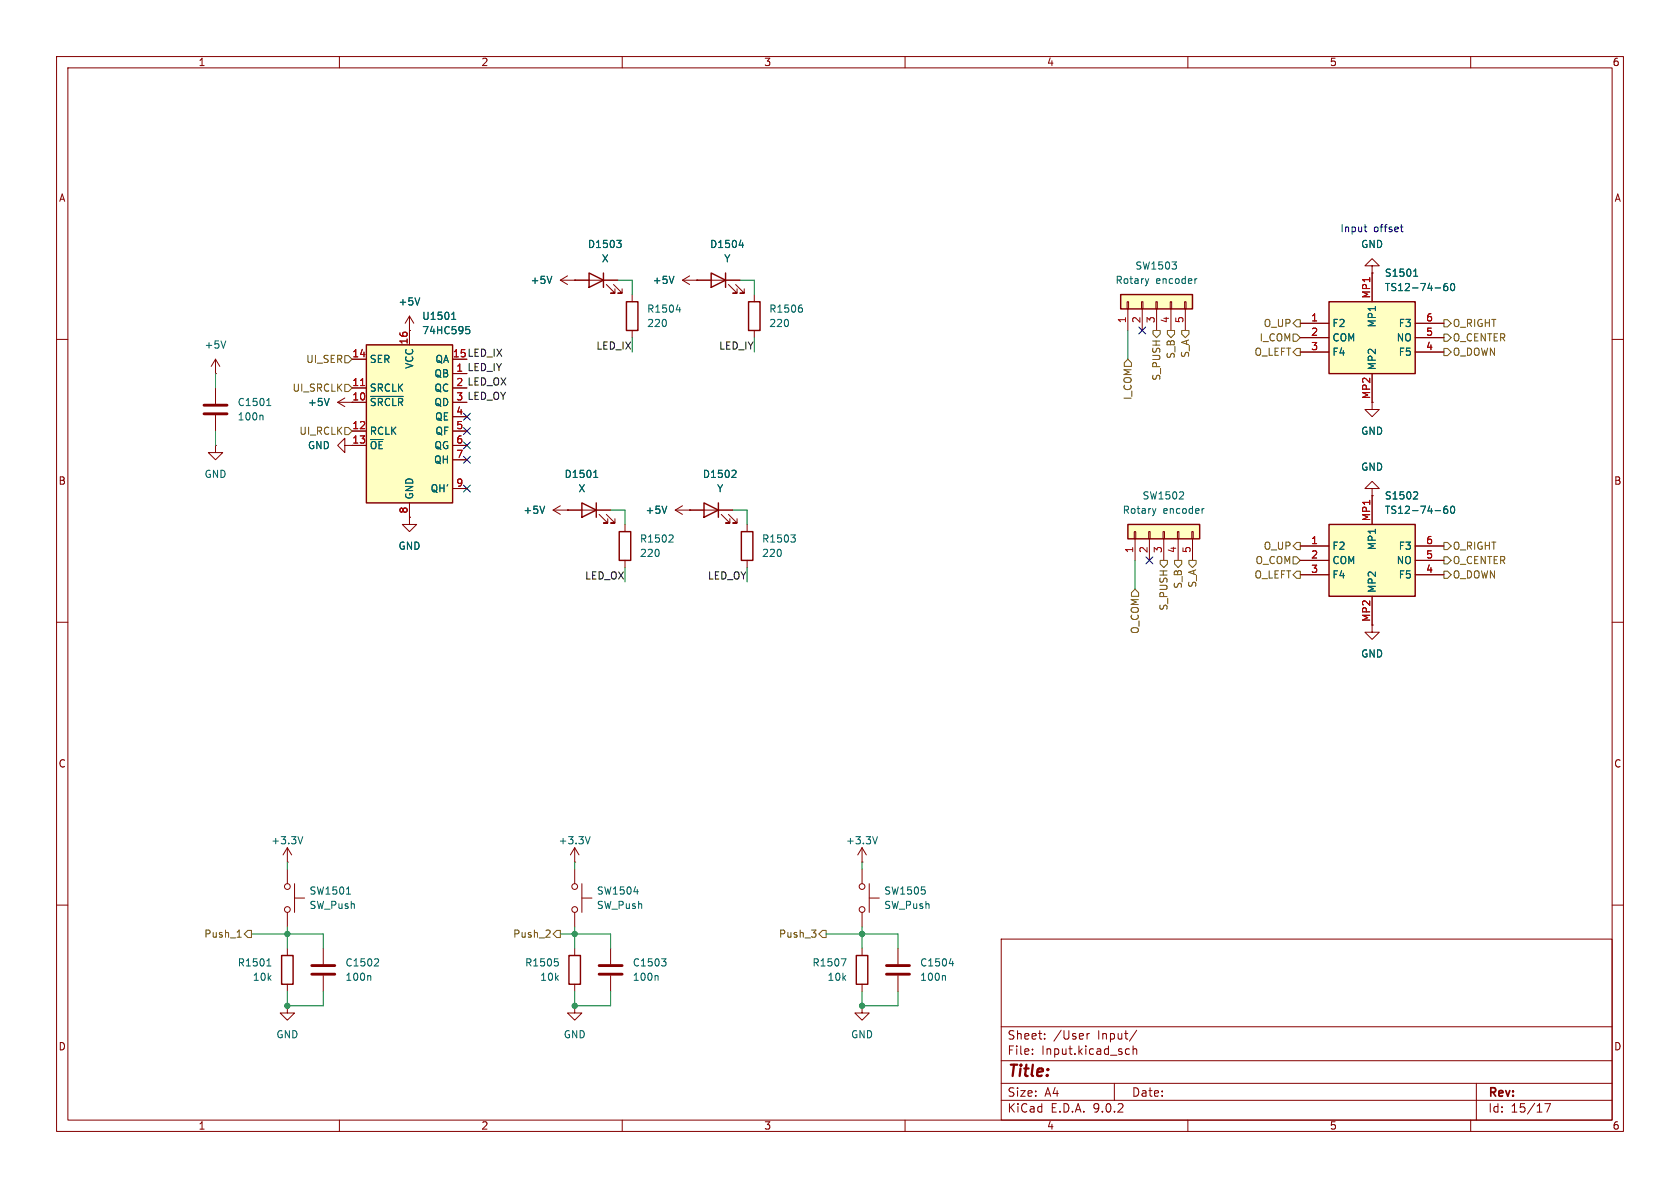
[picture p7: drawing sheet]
<svg xmlns="http://www.w3.org/2000/svg" width="297mm" height="210mm" viewBox="0 0 297 210" stroke-linecap="round" stroke-linejoin="round" font-family="sans-serif">
<g fill="none" stroke="#840000" stroke-width=".18">
<path d="M10 10h277v190h-277zM12 12h273v186h-273zM60 10v2M110 10v2M160 10v2M210 10v2M260 10v2M101.6 49.5h7.6M107.2 50.3l1.5 1.5h-.8h.8v-.7M108.5 50.3l1.5 1.5h-.8h.8v-.7M242.6 47h1.2l-1.2-1.3-1.3 1.3h1.3v1.3M242.6 48.3h.1"/>
<path d="M10 60h2M285 60h2M72.4 91.4v1.3h1.3l-1.3 1.3-1.3-1.3h1.3M72.4 91.4h.1M121.9 90.2h7.6M127.5 90.9l1.5 1.6h-.7h.7v-.8M128.8 90.9l1.5 1.6h-.8h.8v-.8M132.1 92.7v1.3M132.1 99.1v1.2M10 110h2M285 110h2M101.6 152.4h.1"/>
<path d="M101.6 149.9l-.8 1.2M101.6 149.9l.8 1.2M101.6 149.9v2.5M101.6 153.7v2.5M102.9 158.8h1.7M102.9 156.2v5.1M10 160h2M101.6 177.8v1.3h1.3l-1.3 1.2-1.3-1.2h1.3M101.6 177.8h.1M101.6 161.3v2.5M107.9 167.6v2.8M107.9 172.5v2.8"/>
<path d="M177 166h108v32h-108zM285 160h2M60 198v2M110 198v2M160 198v2M177 194.5h108M177 191.5h108M177 187.5h108M177 181.5h108M182.5 186.3v.1M182.5 185.5v.1M184.7 183.6v.1"/>
<path d="M184.7 182.8v.1M192.2 182.7v1M192.6 182.7l-.3 .1-.1 .2M197 191.5v3M199.1 186.3h.6M199.1 185.5h.6M200.3 185.5l.2-.1 .4 .1 .1 .9M200.3 184.9v1.5M201 182.1l-1.3 2M210 198v2M260 198v2M261 191.5v6.5"/>
<path d="M273.1 195.1h1l-.6 1.5"/>
<circle cx="101.6" cy="156.7" r=".51"/>
<circle cx="101.6" cy="160.8" r=".51"/>
</g>
<path d="M105.9 170.7h4.1M105.9 172.2h4.1" fill="none" stroke="#840000" stroke-width=".51"/>
<path d="M109 42.5h.8l-.4 .5M109.6 43l.2 .2v.3l-.2 .3M129.9 83.1l.2 .3v.3l-.8 .7h.8M139.8 94.6h.8l-.4 .4M140.4 95l.2 .3v.3l-.2 .2M104.3 147.9l-.4 1.3M112.1 157.6h.7M116.2 172.5l.1 .1v.7M117 169.5h.7l-.4 .5M117.5 170l.2 .2v.3l-.2 .3" fill="none" stroke="#006464" stroke-width=".18"/>
<path d="M104.1 48.3l2.6 1.2-2.6 1.3zM106.7 48.3v2.5M124.5 88.9l2.5 1.3-2.5 1.2zM127 88.9v2.5M131.1 94h2v5.1h-2z" fill="none" stroke="#840000" stroke-width=".25"/>
<path d="M234.9 53.3h15.3v12.7h-15.3z" fill="#ffffc2"/>
<path d="M110.7 53.3h2.1v5.1h-2.1zM125.7 48.3l2.6 1.2-2.6 1.3zM128.3 48.3v2.5M132.3 53.3h2.1v5.1h-2.1zM234.9 53.3h15.3v12.7h-15.3zM102.9 88.9l2.5 1.3-2.5 1.2zM105.4 88.9v2.5M109.5 94h2v5.1h-2zM49.8 168.9h2v5.1h-2zM100.6 168.9h2v5.1h-2zM151.4 168.9h2v5.1h-2z" fill="none" stroke="#840000" stroke-width=".25"/>
<g fill="none" stroke="#840000" stroke-width=".18">
<path d="M99.1 49.5h2.5M99.1 49.5l1.2 .8M100.3 48.8l-1.2 .7M101.6 49.5h.1M111.8 52.1v1.2M111.8 58.4v1.3M120.6 49.5l1.3 .8M120.6 49.5h10.2M121.9 48.8l-1.3 .7M123.2 49.5h.1M128.8 50.3l1.5 1.5h-.8h.8v-.7M130 50.3l1.6 1.5h-.8h.8v-.7"/>
<path d="M133.3 52.1v1.2M133.3 58.4v1.3M229.9 57.2h5M229.9 59.7h5M242.6 48.3v5M250.2 57.2h5.1M250.2 59.7h5.1M61 78.7v-1.2l-1.3 1.2 1.3 1.3v-1.3h1.2M229.9 62.2h5M242.6 66v5.1M250.2 62.2h5.1M97.8 90.2l1.3 .7"/>
<path d="M97.8 90.2h10.1M99.1 89.4l-1.3 .8M100.3 90.2h.1M105.9 90.9l1.5 1.6h-.7h.7v-.8M107.2 90.9l1.5 1.6h-.8h.8v-.8M110.5 92.7v1.3M110.5 99.1v1.2M119.4 90.2h2.5M119.4 90.2l1.2 .7M120.6 89.4l-1.2 .8M121.9 90.2h.1M152.4 152.4h.1"/>
<path d="M152.4 149.9v2.5M152.4 153.7v2.5M152.4 149.9l-.8 1.2M152.4 149.9l.8 1.2M153.7 158.8h1.7M153.7 156.2v5.1M50.8 177.8v1.3h1.3l-1.3 1.2-1.3-1.2h1.3M50.8 177.8h.1M50.8 167.6v1.3M50.8 174v1.3M57.1 167.6v2.8M57.1 172.5v2.8"/>
<path d="M101.6 167.6v1.3M101.6 174v1.3M152.4 177.8v1.3h1.3l-1.3 1.2-1.3-1.2h1.3M152.4 177.8h.1M152.4 161.3v2.5M152.4 167.6v1.3M152.4 174v1.3M158.7 167.6v2.8M158.7 172.5v2.8"/>
<circle cx="152.4" cy="156.7" r=".51"/>
<circle cx="152.4" cy="160.8" r=".51"/>
</g>
<g fill="none" stroke="#006464" stroke-width=".18">
<path d="M97.6 48.8l-.5 1.3M119.1 48.8l-.4 1.3M119.6 54.8h.7M120.2 54.3v.9M130.7 43.3h.8M131.3 42.9v.9M141.5 53.9h.2M141.6 54.4l.3 .2v.3l-.3 .3M249.9 48.8h.7M250 47.9l.3-.3v1.2M253.7 50.9h1M255.8 50.1l-.3 .1a.86 .86 0 0 0 0 1.2l.4-.1 .1-.5-.3-.2-.4 .1-.1 .1"/>
<path d="M256.6 50.2l.1-.1a.68 .68 0 0 1 .5 .6 .68 .68 0 0 1-.5 .7 .84 .84 0 0 1-.1-1.2zM96.3 89.5l-.4 1.2M105 84.4h.7M105.1 83.4l.2-.3v1.3M117.9 89.5l-.4 1.2M118.8 94.6l.2 .2-.1 .3-.7 .7h.8M155.1 147.9l-.4 1.3M163.5 157.4v.5M47.2 170.8h.7M47.3 169.8l.2-.3v1.3M65.4 172.5l.1 .1v.7M66.7 169.5l.2 .2v.3l-.7 .8h.7"/>
<path d="M98 169.5h.6M98.5 170l.2 .2v.3l-.2 .3M148.7 169.5h.9l-.6 1.3M167 172.5l.1 .1v.7M167.8 170.3h.8M168.4 169.9v.9"/>
</g>
<path d="M55.1 170.7h4.1M55.1 172.2h4.1M156.7 170.7h4.1M156.7 172.2h4.1" fill="none" stroke="#840000" stroke-width=".51"/>
<path d="M64.8 61h15.2v27.9h-15.2z" fill="#ffffc2"/>
<path d="M64.8 61h15.2v27.9h-15.2z" fill="none" stroke="#840000" stroke-width=".25"/>
<g fill="none" stroke="#840000" stroke-width=".18">
<path d="M72.4 58.4h.1M72.4 55.9v5.1M72.4 55.9l-.8 1.3M72.4 55.9l.8 1.3M38.1 78.7v1.3h1.3l-1.3 1.3-1.3-1.3h1.3M38.1 78.7h.1M59.7 71.1h5.1M59.7 71.1l1.3 .8M61 70.4l-1.3 .7M62.2 63.5h2.6M62.2 68.6h2.6M62.2 76.2h2.6"/>
<path d="M62.2 78.7h2.6M80 71.1h2.5M80 76.2h2.5M80 78.7h2.5M80 66h2.5M80 73.7h2.5M72.4 88.9v2.5M80 81.3h2.5M80 86.4h2.5M50.8 152.4h.1M50.8 149.9v2.5M50.8 153.7v2.5"/>
<path d="M50.8 149.9l-.8 1.2M50.8 149.9l.8 1.2M52.1 158.8h1.7M52.1 156.2v5.1M50.8 161.3v2.5"/>
<circle cx="50.8" cy="156.7" r=".51"/>
<circle cx="50.8" cy="160.8" r=".51"/>
</g>
<path d="M63.7 68.2h.8" fill="none" stroke="#a90000" stroke-width=".18"/>
<path d="M74.2 52.6l-.4 1.3M79.8 56.5h.8M80 55.5l.2-.3v1.3M82.4 57.7h.6M82.5 58.2h.3l.3 .3-.2 .4-.4 .1M58.2 70.4l-.4 1.3M65.5 70.1h5.8M53.5 147.9l-.4 1.3M61.3 158.1h.7" fill="none" stroke="#006464" stroke-width=".18"/>
<path d="M198.1 52.1h12.7v2.5h-12.7z" fill="#ffffc2"/>
<path d="M198.1 52.1h12.7v2.5h-12.7z" fill="none" stroke="#840000" stroke-width=".25"/>
<g fill="none" stroke="#840000" stroke-width=".18">
<path d="M199.3 53.3h.2v1.3h-.2zM199.4 54.6v3.8M201.8 53.3h.3v1.3h-.3zM201.9 54.6v3.8M204.3 53.3h.3v1.3h-.3zM204.5 54.6v3.8M206.9 53.3h.2v1.3h-.2zM207 54.6v3.8M209.4 53.3h.3v1.3h-.3zM209.5 54.6v3.8M38.1 66h.1M38.1 63.5v2.5"/>
<path d="M38.1 68.6v2.8M38.1 73.4v2.8M38.1 63.5l-.8 1.3M38.1 63.5l.8 1.3M242.6 110.5v1.3h1.2l-1.2 1.2-1.3-1.2h1.3"/>
</g>
<path d="M203.1 49.3l-.3 .8M207.2 46.3h.8l-.4 .5M207.9 46.9v.5M211.6 49.3l-.3 .1M39.9 60.3l-.4 1.2M46.3 73.4l.2 .2v.6M47.2 71.7h.7M47.3 70.7l.2-.3v1.3" fill="none" stroke="#006464" stroke-width=".18"/>
<path d="M36.1 71.6h4M36.1 73.2h4" fill="none" stroke="#840000" stroke-width=".51"/>
<path d="M199.4 92.7h12.7v2.6h-12.7z" fill="#ffffc2"/>
<path d="M199.4 92.7h12.7v2.6h-12.7z" fill="none" stroke="#840000" stroke-width=".25"/>
<path d="M200.5 94h.3v1.3h-.3zM200.7 95.3v3.8M203.1 94h.2v1.3h-.2zM203.2 95.3v3.8M205.6 94h.3v1.3h-.3zM205.7 95.3v3.8M208.2 94h.2v1.3h-.2zM208.3 95.3v3.8M210.7 94h.2v1.3h-.2zM210.8 95.3v3.8" fill="none" stroke="#840000" stroke-width=".18"/>
<path d="M204.3 89.9l-.3 .8M208.5 88.2h.7M209.2 87.1v.4M212.9 89.9l-.3 .1" fill="none" stroke="#006464" stroke-width=".18"/>
<path d="M234.9 92.7h15.3v12.7h-15.3z" fill="#ffffc2"/>
<path d="M234.9 92.7h15.3v12.7h-15.3z" fill="none" stroke="#840000" stroke-width=".25"/>
<g fill="none" stroke="#840000" stroke-width=".18">
<path d="M72.4 58.4h.1M72.4 58.4v2.6M101.6 49.5h.1M101.6 49.5h2.5M106.7 49.5h2.5M123.2 49.5h.1M123.2 49.5h2.5M128.3 49.5h2.5M229.9 57.2h5M229.9 59.7h5M242.6 48.3h.1M242.6 48.3v5"/>
<path d="M250.2 57.2h5.1M250.2 59.7h5.1M62.2 63.5h2.6M62.2 68.6h2.6M62.2 71.1h2.6M62.2 76.2h2.6M62.2 78.7h2.6M80 71.1h2.5M80 76.2h2.5M80 78.7h2.5M80 66h2.5M80 73.7h2.5"/>
<path d="M229.9 62.2h5M242.6 66v6.4h1.2l-1.2 1.3-1.3-1.3h1.3M250.2 62.2h5.1M72.4 91.4h.1M72.4 88.9v2.5M80 81.3h2.5M80 86.4h2.5M100.3 90.2h.1M100.3 90.2h2.6M105.4 90.2h2.5M121.9 90.2h.1M121.9 90.2h2.6"/>
<path d="M127 90.2h2.5M229.9 96.5h5M229.9 99.1h5M242.6 86.4h1.2l-1.2-1.3-1.3 1.3h1.3v1.2M242.6 87.6h.1M242.6 87.6v5.1M250.2 96.5h5.1M250.2 99.1h5.1M229.9 101.6h5M242.6 105.4v5.1M250.2 101.6h5.1"/>
</g>
<g fill="none" stroke="#006464" stroke-width=".18">
<path d="M74.2 52.6l-.4 1.3M79.8 56.5h.8M80 55.5l.2-.3v1.3M82.4 57.7h.6M82.5 58.2h.3l.3 .3-.2 .4-.4 .1M97.6 48.8l-.5 1.3M109 42.5h.8l-.4 .5M109.6 43l.2 .2v.3l-.2 .3M119.1 48.8l-.4 1.3M130.7 43.3h.8M131.3 42.9v.9M249.9 48.8h.7"/>
<path d="M250 47.9l.3-.3v1.2M253.7 50.9h1M255.8 50.1l-.3 .1a.86 .86 0 0 0 0 1.2l.4-.1 .1-.5-.3-.2-.4 .1-.1 .1M256.6 50.2l.1-.1a.68 .68 0 0 1 .5 .6 .68 .68 0 0 1-.5 .7 .84 .84 0 0 1-.1-1.2zM58.2 70.4l-.4 1.3M65.5 70.1h5.8M96.3 89.5l-.4 1.2M105 84.4h.7M105.1 83.4l.2-.3v1.3M117.9 89.5l-.4 1.2M129.9 83.1l.2 .3v.3l-.8 .7h.8M250.1 86.9l.4 .1 .1 .3-.8 .9h.8"/>
<path d="M253.7 90.3h1M255.8 89.5h-.3a.86 .86 0 0 0 0 1.2l.4-.1 .1-.4-.3-.2h-.4l-.1 .2M256.6 89.5h.1a.68 .68 0 0 1 .5 .6 .68 .68 0 0 1-.5 .6 .84 .84 0 0 1-.1-1.2z"/>
</g>
<g fill="none" stroke="#725600" stroke-width=".18">
<path d="M203.8 58.4h1.3v.7l-.6 .6-.7-.6zM206.4 58.4h1.2v.7l-.6 .6-.6-.6zM208.9 58.4h1.3v.7l-.7 .6-.6-.6zM228.6 59.1h.6l.7 .6-.7 .6h-.6zM229.2 56.5h.7v1.3h-.7l-.6-.6zM255.3 59.1h.6l.6 .6-.6 .6h-.6zM255.3 56.5h.6l.6 .7-.6 .6h-.6zM61 75.6h.6l.6 .6-.6 .6h-.6zM61 62.9h.6l.6 .6-.6 .6h-.6zM61 67.9h.6l.6 .7-.6 .6h-.6zM199.4 63.5l.6 .6v.7h-1.2v-.7zM229.2 61.6h.7v1.3h-.7l-.6-.7z"/>
<path d="M255.3 61.6h.6l.6 .6-.6 .7h-.6zM205.1 99.1h1.3v.6l-.7 .6-.6-.6zM207.6 99.1h1.3v.6l-.6 .6-.7-.6zM210.2 99.1h1.3v.6l-.7 .6-.6-.6zM228.6 98.4h.6l.7 .7-.7 .6h-.6zM229.2 95.9h.7v1.3h-.7l-.6-.7zM255.3 95.9h.6l.6 .6-.6 .7h-.6zM255.3 98.4h.6l.6 .7-.6 .6h-.6zM200.7 104.1l.6 .7v.6h-1.3v-.6zM229.2 101h.7v1.2h-.7l-.6-.6zM255.3 101h.6l.6 .6-.6 .6h-.6zM41.9 165.7h.7"/>
<path d="M42.2 164.6l.1-.2v1.3M43.8 164.5h.6v1.2h-.6l-.6-.6zM97.1 164.5l.2 .2-.1 .3-.7 .7h.8M98.4 164.5h.7v1.2h-.7l-.6-.6zM143.5 164.4h.7l-.4 .5M144.1 165l.1 .1-.1 .5M145.4 164.5h.6v1.2h-.6l-.6-.6z"/>
</g>
<g fill="none" stroke="#009600" stroke-width=".18">
<path d="M109.2 49.5h2.6v2.6M111.8 59.7v2.5M130.8 49.5h2.5v2.6M133.3 59.7v2.5M199.4 58.4v5.1M38.1 66v2.6M38.1 76.2v2.5M107.9 90.2h2.6v2.5M129.5 90.2h2.6v2.5M200.7 99.1v5M110.5 100.3v2.6M132.1 100.3v2.6"/>
<path d="M50.8 152.4v1.3M101.6 152.4v1.3M152.4 152.4v1.3M44.4 165.1h12.7v2.5M50.8 175.3v2.5h6.3v-2.5M50.8 163.8v3.8M99.1 165.1h8.8v2.5M101.6 175.3v2.5h6.3v-2.5M101.6 163.8v3.8M146 165.1h12.7v2.5M152.4 175.3v2.5h6.3v-2.5M152.4 163.8v3.8"/>
</g>
<g fill="none" stroke="#000084" stroke-width=".18">
<path d="M201.3 57.8l1.2 1.2M202.5 57.8l-1.2 1.2M81.9 78.1l1.3 1.2M81.9 73.1l1.3 1.2M81.9 75.6l1.3 1.2M83.2 78.1l-1.3 1.2M83.2 73.1l-1.3 1.2M83.2 75.6l-1.3 1.2M81.9 80.7l1.3 1.2M81.9 85.8l1.3 1.2M83.2 80.7l-1.3 1.2M83.2 85.8l-1.3 1.2"/>
<path d="M202.6 98.5l1.2 1.2M203.8 98.5l-1.2 1.2"/>
</g>
<path d="M247.7 39.7v1.1l.3 .2M241.1 40.1h.5M241.3 40.8l.3 .2M247.6 40.1h.4" fill="none" stroke="#0000c2" stroke-width=".18"/>
<path d="M63.7 68.2h.8" fill="none" stroke="#a90000" stroke-width=".18"/>
<g fill="#009600" stroke="#009600" stroke-width=".18">
<circle cx="101.6" cy="177.8" r=".46"/>
<circle cx="152.4" cy="165.1" r=".46"/>
<circle cx="152.4" cy="177.8" r=".46"/>
<circle cx="101.6" cy="165.1" r=".46"/>
<circle cx="50.8" cy="177.8" r=".46"/>
<circle cx="50.8" cy="165.1" r=".46"/>
</g>
<text font-size="2.8" fill="#840000" x="178" y="190.9">Title:</text>
<g font-size="2.1" fill="#840000">
<text x="178" y="184">Sheet:</text>
<text x="186.2" y="184">/User</text>
<text x="194.1" y="184">Input/</text>
<text x="178" y="186.7">File:</text>
<text x="184.1" y="186.7">Input.kicad_sch</text>
<text x="178" y="196.9">KiCad</text>
<text x="178" y="194.1">Size:</text>
<text x="184.7" y="194.1">A4</text>
<text x="185.7" y="196.9">E.D.A.</text>
<text x="193.3" y="196.9">9.0.2</text>
<text x="200" y="194.1">Date:</text>
<text x="263" y="194.3">Rev:</text>
<text x="263" y="196.9">Id:</text>
<text x="267.1" y="196.9">15/17</text>
</g>
<g font-size="1.8" fill="#840000">
<text x="35" y="11.9">1</text>
<text x="85" y="11.9">2</text>
<text x="135" y="11.9">3</text>
<text x="185" y="11.9">4</text>
<text x="235" y="11.9">5</text>
<text x="285" y="11.9">6</text>
<text x="10.3" y="35.9">A</text>
<text x="285.3" y="35.9">A</text>
<text x="80" y="63.2">15 LED_IX</text>
<text x="62.2" y="70.9">10</text>
<text x="80.6" y="68.3">2 LED_OX</text>
<text x="62.2" y="78.5">13</text>
<text x="10.3" y="85.9">B</text>
<text x="285.3" y="85.9">B</text>
<text x="242.3" y="110" transform="rotate(-90 242.3 110)">MP2</text>
<text x="10.3" y="135.9">C</text>
<text x="285.3" y="135.9">C</text>
<text x="10.3" y="185.9">D</text>
<text x="285.3" y="185.9">D</text>
<text x="35" y="199.9">1</text>
<text x="85" y="199.9">2</text>
<text x="135" y="199.9">3</text>
<text x="185" y="199.9">4</text>
<text x="235" y="199.9">5</text>
<text x="285" y="199.9">6</text>
</g>
<g font-size="1.8" fill="#0000c2">
<text x="236.9" y="41.3">Input</text>
<text x="242.8" y="41.3">offset</text>
</g>
<g font-size="1.8" fill="#006464">
<text x="103.8" y="44">D1503</text>
<text x="106.3" y="46.6">X</text>
<text x="125.4" y="44">D1504</text>
<text x="127.9" y="46.6">Y</text>
<text x="200.6" y="47.9">SW1503</text>
<text x="240.5" y="44">GND</text>
<text x="93.7" y="50.4">+5V</text>
<text x="115.3" y="50.4">+5V</text>
<text x="197.1" y="50.4">Rotary</text>
<text x="204.3" y="50.4">encoder</text>
<text x="244.7" y="49.1">S1501</text>
<text x="244.7" y="51.7">TS12-74-60</text>
<text x="70.4" y="54.2">+5V</text>
<text x="74.5" y="56.7">U1501</text>
<text x="74.5" y="59.3">74HC595</text>
<text x="114.3" y="58">220</text>
<text x="114.3" y="55.5">R1504</text>
<text x="135.9" y="58">220</text>
<text x="135.9" y="55.5">R1506</text>
<text x="235.5" y="58">F2</text>
<text x="243.4" y="58" transform="rotate(-90 243.4 58)">MP1</text>
<text x="247.2" y="58">F3</text>
<text x="36.1" y="61.8">+5V</text>
<text x="65.3" y="64.4">SER</text>
<text x="73.3" y="65.3" transform="rotate(-90 73.3 65.3)">VCC</text>
<text x="76.9" y="64.4">QA</text>
<text x="235.5" y="60.6">COM</text>
<text x="235.5" y="63.1">F4</text>
<text x="243.4" y="65.5" transform="rotate(-90 243.4 65.5)">MP2</text>
<text x="246.8" y="60.6">NO</text>
<text x="247.2" y="63.1">F5</text>
<text x="41.9" y="72">C1501</text>
<text x="54.3" y="72">+5V</text>
<text x="65.3" y="69.4">SRCLK</text>
<text x="65.3" y="72">~{SRCLR}</text>
<text x="76.7" y="66.9">QB</text>
<text x="76.7" y="69.4">QC</text>
<text x="76.7" y="72">QD</text>
<text x="41.9" y="74.5">100n</text>
<text x="65.3" y="77.1">RCLK</text>
<text x="76.8" y="74.5">QE</text>
<text x="76.9" y="77.1">QF</text>
<text x="240.5" y="77.1">GND</text>
<text x="54.3" y="79.6">GND</text>
<text x="65.3" y="79.6">~{OE}</text>
<text x="76.6" y="82.1">QH</text>
<text x="76.7" y="79.6">QG</text>
<text x="240.5" y="83.4">GND</text>
<text x="36.1" y="84.7">GND</text>
<text x="73.3" y="88.4" transform="rotate(-90 73.3 88.4)">GND</text>
<text x="76" y="87.2">QH'</text>
<text x="99.7" y="84.7">D1501</text>
<text x="102.2" y="87.2">X</text>
<text x="124.2" y="84.7">D1502</text>
<text x="126.7" y="87.2">Y</text>
<text x="201.9" y="88.5">SW1502</text>
<text x="244.7" y="88.5">S1502</text>
<text x="92.4" y="91">+5V</text>
<text x="114" y="91">+5V</text>
<text x="198.4" y="91">Rotary</text>
<text x="205.6" y="91">encoder</text>
<text x="244.7" y="91">TS12-74-60</text>
<text x="70.4" y="97.4">GND</text>
<text x="113" y="98.7">220</text>
<text x="113" y="96.1">R1502</text>
<text x="134.6" y="98.7">220</text>
<text x="134.6" y="96.1">R1503</text>
<text x="235.5" y="97.4">F2</text>
<text x="235.5" y="99.9">COM</text>
<text x="243.4" y="97.4" transform="rotate(-90 243.4 97.4)">MP1</text>
<text x="246.8" y="99.9">NO</text>
<text x="247.2" y="97.4">F3</text>
<text x="235.5" y="102.5">F4</text>
<text x="243.4" y="104.9" transform="rotate(-90 243.4 104.9)">MP2</text>
<text x="247.2" y="102.5">F5</text>
<text x="240.5" y="116.4">GND</text>
<text x="47.9" y="149.5">+3.3V</text>
<text x="98.7" y="149.5">+3.3V</text>
<text x="149.5" y="149.5">+3.3V</text>
<text x="54.6" y="158.3">SW1501</text>
<text x="54.6" y="160.9">SW_Push</text>
<text x="105.4" y="158.3">SW1504</text>
<text x="105.4" y="160.9">SW_Push</text>
<text x="156.2" y="158.3">SW1505</text>
<text x="156.2" y="160.9">SW_Push</text>
<text x="41.9" y="171">R1501</text>
<text x="44.6" y="173.6">10k</text>
<text x="61" y="173.6">100n</text>
<text x="61" y="171">C1502</text>
<text x="92.7" y="171">R1505</text>
<text x="95.4" y="173.6">10k</text>
<text x="111.8" y="173.6">100n</text>
<text x="111.8" y="171">C1503</text>
<text x="143.5" y="171">R1507</text>
<text x="146.2" y="173.6">10k</text>
<text x="162.6" y="173.6">100n</text>
<text x="162.6" y="171">C1504</text>
<text x="48.8" y="183.7">GND</text>
<text x="99.6" y="183.7">GND</text>
<text x="150.4" y="183.7">GND</text>
</g>
<g font-size="1.8" fill="#a90000">
<text x="242.3" y="52.9" transform="rotate(-90 242.3 52.9)">MP1</text>
<text x="199.1" y="57.2" transform="rotate(-90 199.1 57.2)">1</text>
<text x="201.7" y="57.2" transform="rotate(-90 201.7 57.2)">2</text>
<text x="204.2" y="57.2" transform="rotate(-90 204.2 57.2)">3</text>
<text x="206.8" y="57.2" transform="rotate(-90 206.8 57.2)">4</text>
<text x="209.3" y="57.2" transform="rotate(-90 209.3 57.2)">5</text>
<text x="231.7" y="56.9">1</text>
<text x="231.7" y="59.4">2</text>
<text x="252" y="56.9">6</text>
<text x="252" y="59.4">5</text>
<text x="62.2" y="63.2">14</text>
<text x="72.1" y="61" transform="rotate(-90 72.1 61)">16</text>
<text x="80" y="63.2">15</text>
<text x="80.6" y="65.8">1</text>
<text x="231.7" y="62">3</text>
<text x="252" y="62">4</text>
<text x="62.2" y="68.3">11</text>
<text x="80.6" y="68.3">2</text>
<text x="80.6" y="70.9">3</text>
<text x="242.3" y="70.6" transform="rotate(-90 242.3 70.6)">MP2</text>
<text x="62.2" y="75.9">12</text>
<text x="80.6" y="73.4">4</text>
<text x="80.6" y="75.9">5</text>
<text x="80.6" y="78.5">6</text>
<text x="80.6" y="81">7</text>
<text x="80.6" y="86.1">9</text>
<text x="72.1" y="90.9" transform="rotate(-90 72.1 90.9)">8</text>
<text x="242.3" y="92.2" transform="rotate(-90 242.3 92.2)">MP1</text>
<text x="200.4" y="97.9" transform="rotate(-90 200.4 97.9)">1</text>
<text x="202.9" y="97.9" transform="rotate(-90 202.9 97.9)">2</text>
<text x="205.5" y="97.9" transform="rotate(-90 205.5 97.9)">3</text>
<text x="208" y="97.9" transform="rotate(-90 208 97.9)">4</text>
<text x="210.6" y="97.9" transform="rotate(-90 210.6 97.9)">5</text>
<text x="231.7" y="96.3">1</text>
<text x="231.7" y="98.8">2</text>
<text x="231.7" y="101.3">3</text>
<text x="252" y="96.3">6</text>
<text x="252" y="98.8">5</text>
<text x="252" y="101.3">4</text>
</g>
<g font-size="1.8" fill="#725600">
<text x="223.3" y="58">O_UP</text>
<text x="256.7" y="58">O_RIGHT</text>
<text x="54" y="64.4">UI_SER</text>
<text x="207.9" y="63.5" transform="rotate(-90 207.9 63.5)">S_B</text>
<text x="210.4" y="63.3" transform="rotate(-90 210.4 63.3)">S_A</text>
<text x="221.7" y="63.1">O_LEFT</text>
<text x="222.6" y="60.6">I_COM</text>
<text x="256.7" y="63.1">O_DOWN</text>
<text x="256.7" y="60.6">O_CENTER</text>
<text x="51.6" y="69.4">UI_SRCLK</text>
<text x="200.3" y="70.8" transform="rotate(-90 200.3 70.8)">I_COM</text>
<text x="205.3" y="67.4" transform="rotate(-90 205.3 67.4)">S_PUSH</text>
<text x="52.8" y="77.1">UI_RCLK</text>
<text x="221.9" y="99.9">O_COM</text>
<text x="223.3" y="97.4">O_UP</text>
<text x="256.7" y="97.4">O_RIGHT</text>
<text x="256.7" y="99.9">O_CENTER</text>
<text x="209.1" y="104.2" transform="rotate(-90 209.1 104.2)">S_B</text>
<text x="211.7" y="104" transform="rotate(-90 211.7 104)">S_A</text>
<text x="221.7" y="102.5">O_LEFT</text>
<text x="256.7" y="102.5">O_DOWN</text>
<text x="201.5" y="112.2" transform="rotate(-90 201.5 112.2)">O_COM</text>
<text x="206.6" y="108" transform="rotate(-90 206.6 108)">S_PUSH</text>
<text x="36" y="166">Push_1</text>
<text x="90.6" y="166">Push_2</text>
<text x="137.6" y="166">Push_3</text>
</g>
<g font-size="1.8" fill="#0f0f0f">
<text x="80.6" y="65.8">1 LED_IY</text>
<text x="105.3" y="61.9">LED_IX</text>
<text x="127" y="61.9">LED_IY</text>
<text x="80.6" y="70.9">3 LED_OY</text>
<text x="103.3" y="102.5">LED_OX</text>
<text x="125" y="102.5">LED_OY</text>
</g>
</svg>
